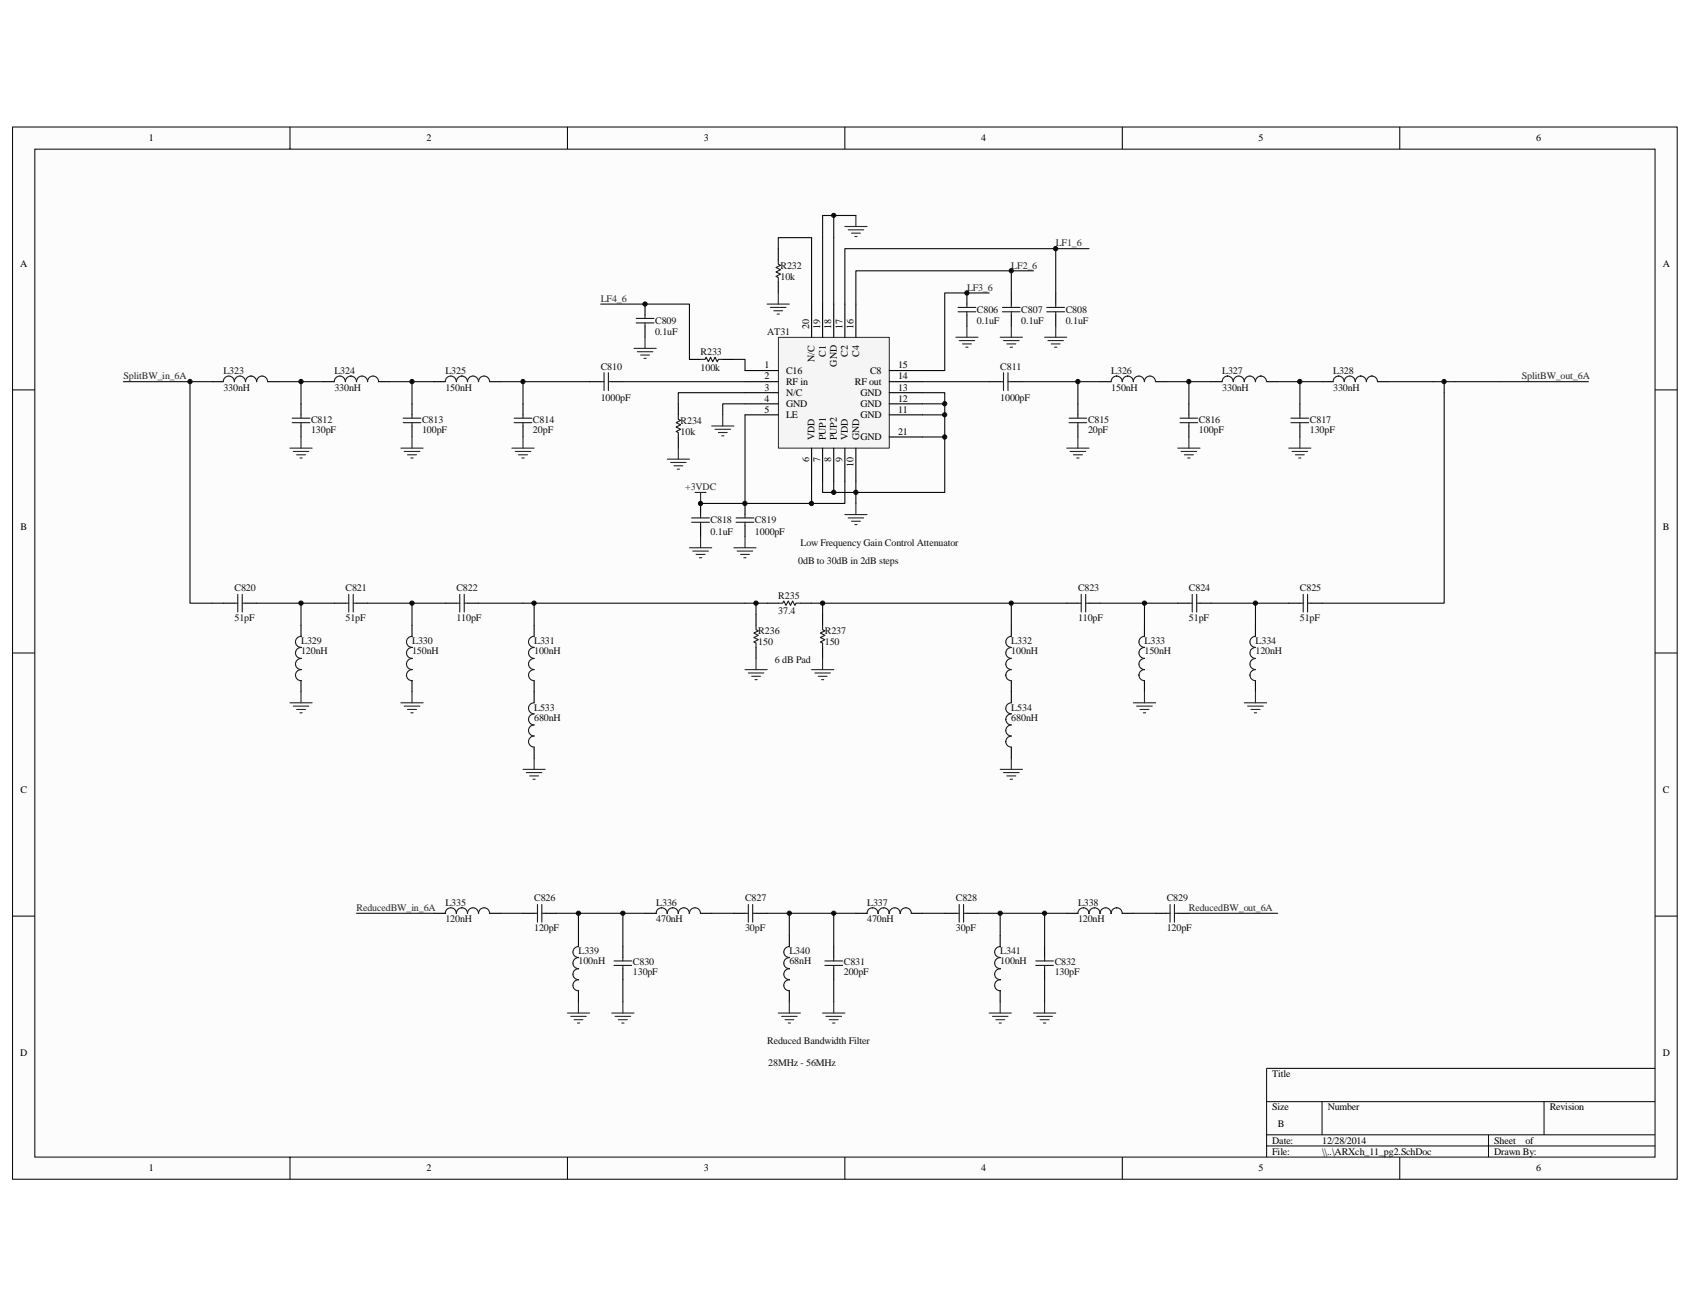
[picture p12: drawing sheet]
<svg xmlns="http://www.w3.org/2000/svg" width="279mm" height="216mm" viewBox="0 0 279 216" stroke-linecap="round" stroke-linejoin="round" font-family="sans-serif">
<path d="M2.1 21h275.2v173.9h-275.2z" fill="#fcfcfc"/>
<path d="M2.1 21h275.2v173.9h-275.2z" fill="none" stroke="#000" stroke-width=".17"/>
<path d="M5.8 24.7h267.8v166.6h-267.8z" fill="#fcfcfc"/>
<g fill="none" stroke="#000" stroke-width=".17">
<path d="M5.8 24.7h267.8v166.6h-267.8zM47.9 21v3.6M93.8 21v3.6M139.7 21v3.6M185.5 21v3.6M231.4 21v3.6M2.1 64.5h3.6M273.6 64.5h3.7M2.1 107.9h3.6M273.6 107.9h3.7M2.1 151.4h3.6M273.6 151.4h3.7"/>
<path d="M273.6 176.6h-64.2v14.7M47.9 191.3v3.6M93.8 191.3v3.6M139.7 191.3v3.6M185.5 191.3v3.6M209.4 182.1h64.2M209.4 187.6h64.2M209.4 189.4h64.2M218.6 182.1v5.5M231.4 191.3v3.6M246.1 187.6v3.7M255.3 182.1v5.5"/>
</g>
<g fill="none" stroke="#000" stroke-width=".18">
<path d="M35.1 63.1h1.8M44.3 63.1h1.8M49.8 66.8v1.8M49.8 70.4v1.8M53.4 63.1h1.9M62.6 63.1h1.9M68.1 66.8v1.8M68.1 70.4v1.8M71.8 63.1h1.8M81 63.1h1.8M86.5 66.8v1.8M86.5 70.4v1.8"/>
<path d="M36.9 99.7h1.9M40.6 99.7h1.8M55.3 99.7h1.8M58.9 99.7h1.9M73.6 99.7h1.9M77.3 99.7h1.8M176.4 99.7h1.8M180 99.7h1.9M194.7 99.7h1.9M198.4 99.7h1.8M213.1 99.7h1.8M216.7 99.7h1.9"/>
<path d="M49.8 103.4v1.8M49.8 112.5v1.9M68.1 103.4v1.8M68.1 112.5v1.9M88.3 103.4v1.8M88.3 112.5v1.9M189.2 103.4v1.8M189.2 112.5v1.9M207.6 103.4v1.8M207.6 112.5v1.9M71.8 151h1.8M81 151h1.8"/>
<path d="M86.5 151h1.8M90.1 151h1.9M95.6 154.6v1.9M103 156.5v1.8M106.6 151h1.9M115.8 151h1.9M121.3 151h1.9M125 151h1.8M130.5 154.6v1.9M137.8 156.5v1.8M141.5 151h1.8M150.7 151h1.8"/>
<path d="M156.2 151h1.8M159.9 151h1.8M165.4 154.6v1.9M172.7 156.5v1.8M176.4 151h1.8M185.5 151h1.9M191.1 151h1.8M194.7 151h1.9M95.6 163.8v1.8M103 160.1v1.9M130.5 163.8v1.8M137.8 160.1v1.9"/>
<path d="M165.4 163.8v1.8M172.7 160.1v1.9"/>
</g>
<g fill="none" stroke="#1c1c1c" stroke-width=".18">
<path d="M38.7 63.1a.91 .91 0 0 0-.9-.9 .91 .91 0 0 0-.9 .9M42.4 63.1a.92 .92 0 0 0-.9-.9 .94 .94 0 0 0-.9 .9 .91 .91 0 0 0-.9-.9 .91 .91 0 0 0-.9 .9M44.2 63.1a.9 .9 0 0 0-.9-.9 .9 .9 0 0 0-.9 .9M48.3 69.9h2.9M48.3 69.1h2.9M49.8 68.6v.5M49.8 69.9v.5M57.1 63.1a.91 .91 0 0 0-.9-.9 .91 .91 0 0 0-.9 .9M62.6 63.1a.91 .91 0 0 0-.9-.9 .91 .91 0 0 0-.9 .9 .92 .92 0 0 0-1-.9 .92 .92 0 0 0-.9 .9 .92 .92 0 0 0-.9-.9 .9 .9 0 0 0-.9 .9M66.7 69.9h2.9M66.7 69.1h2.9M68.1 68.6v.5"/>
<path d="M68.1 69.9v.5M75.4 63.1a.91 .91 0 0 0-.9-.9 .91 .91 0 0 0-.9 .9M80.9 63.1a.92 .92 0 0 0-.9-.9 .92 .92 0 0 0-.9 .9 .91 .91 0 0 0-.9-.9 .91 .91 0 0 0-.9 .9 .92 .92 0 0 0-.9-.9 .9 .9 0 0 0-.9 .9M85 69.9h2.9M85 69.1h2.9M86.5 68.6v.5M86.5 69.9v.5M38.8 99.7h.5M39.3 98.3v2.9M40 99.7h.6M40 98.3v2.9M57.1 99.7h.6"/>
<path d="M57.7 98.3v2.9M58.4 99.7h.5M58.4 98.3v2.9M75.5 99.7h.5M76 98.3v2.9M76.8 99.7h.5M76.8 98.3v2.9M178.2 99.7h.6M178.8 98.3v2.9M179.5 99.7h.5M179.5 98.3v2.9M196.6 99.7h.5"/>
<path d="M197.1 98.3v2.9M197.8 99.7h.6M197.8 98.3v2.9M214.9 99.7h.6M215.5 98.3v2.9M216.2 99.7h.5M216.2 98.3v2.9M49.8 108.9a.91 .91 0 0 0-.9 .9 .91 .91 0 0 0 .9 .9 .9 .9 0 0 0-.9 .9 .9 .9 0 0 0 .9 .9M49.8 107a.9 .9 0 0 0-.9 .9 .9 .9 0 0 0 .9 .9M49.8 105.2a.91 .91 0 0 0-.9 .9 .91 .91 0 0 0 .9 .9M68.1 108.9a.91 .91 0 0 0-.9 .9 .91 .91 0 0 0 .9 .9 .9 .9 0 0 0-.9 .9 .9 .9 0 0 0 .9 .9M68.1 107a.9 .9 0 0 0-.9 .9 .9 .9 0 0 0 .9 .9"/>
<path d="M68.1 105.2a.91 .91 0 0 0-.9 .9 .91 .91 0 0 0 .9 .9M88.3 108.9a.92 .92 0 0 0-.9 .9 .92 .92 0 0 0 .9 .9 .9 .9 0 0 0-.9 .9 .92 .92 0 0 0 .9 .9M88.3 107a.9 .9 0 0 0-.9 .9 .9 .9 0 0 0 .9 .9M88.3 105.2a.91 .91 0 0 0-.9 .9 .91 .91 0 0 0 .9 .9M189.2 108.9a.91 .91 0 0 0-.9 .9 .91 .91 0 0 0 .9 .9 .9 .9 0 0 0-.9 .9 .9 .9 0 0 0 .9 .9M189.2 107a.9 .9 0 0 0-.9 .9 .9 .9 0 0 0 .9 .9M189.2 105.2a.91 .91 0 0 0-.9 .9 .91 .91 0 0 0 .9 .9M207.6 108.9a.92 .92 0 0 0-.9 .9 .92 .92 0 0 0 .9 .9 .9 .9 0 0 0-.9 .9 .9 .9 0 0 0 .9 .9M207.6 107a.9 .9 0 0 0-.9 .9 .9 .9 0 0 0 .9 .9M207.6 105.2a.91 .91 0 0 0-1 .9 .91 .91 0 0 0 1 .9M75.4 151a.91 .91 0 0 0-.9-.9 .91 .91 0 0 0-.9 .9M80.9 151a.91 .91 0 0 0-.9-.9 .91 .91 0 0 0-.9 .9 .9 .9 0 0 0-.9-.9 .9 .9 0 0 0-.9 .9 .9 .9 0 0 0-.9-.9 .9 .9 0 0 0-.9 .9"/>
<path d="M88.3 151h.6M88.9 149.5v2.9M89.6 151h.5M89.6 149.5v2.9M95.6 156.5a.9 .9 0 0 0-.9 .9 .9 .9 0 0 0 .9 .9 .91 .91 0 0 0-.9 .9 .91 .91 0 0 0 .9 .9M101.5 159.6h2.9M101.5 158.9h2.9M103 158.3v.6M103 159.6v.5M114 151a.91 .91 0 0 0-.9-.9 .91 .91 0 0 0-1 .9 .9 .9 0 0 0-.9-.9 .9 .9 0 0 0-.9 .9 .9 .9 0 0 0-.9-.9 .9 .9 0 0 0-.9 .9M115.8 151a.91 .91 0 0 0-.9-.9 .91 .91 0 0 0-.9 .9M123.2 151h.5"/>
<path d="M123.7 149.5v2.9M124.4 151h.6M124.4 149.5v2.9M130.5 156.5a.9 .9 0 0 0-.9 .9 .9 .9 0 0 0 .9 .9 .91 .91 0 0 0-.9 .9 .91 .91 0 0 0 .9 .9M136.4 159.6h2.9M136.4 158.9h2.9M137.8 158.3v.6M137.8 159.6v.5M145.2 151a.9 .9 0 0 0-.9-.9 .9 .9 0 0 0-1 .9M150.7 151a.91 .91 0 0 0-.9-.9 .91 .91 0 0 0-1 .9 .91 .91 0 0 0-.9-.9 .91 .91 0 0 0-.9 .9 .9 .9 0 0 0-.9-.9 .9 .9 0 0 0-.9 .9M158 151h.6M158.6 149.5v2.9"/>
<path d="M159.3 151h.6M159.3 149.5v2.9M165.4 156.5a.9 .9 0 0 0-1 .9 .9 .9 0 0 0 1 .9 .91 .91 0 0 0-1 .9 .91 .91 0 0 0 1 .9M171.2 159.6h3M171.2 158.9h3M172.7 158.3v.6M172.7 159.6v.5M183.7 151a.91 .91 0 0 0-.9-.9 .91 .91 0 0 0-.9 .9 .9 .9 0 0 0-.9-.9 .9 .9 0 0 0-1 .9 .9 .9 0 0 0-.9-.9 .9 .9 0 0 0-.9 .9M185.5 151a.9 .9 0 0 0-.9-.9 .9 .9 0 0 0-.9 .9M192.9 151h.5M193.4 149.5v2.9M194.2 151h.5"/>
<path d="M194.2 149.5v2.9M95.6 162a.91 .91 0 0 0-.9 .9 .91 .91 0 0 0 .9 .9M95.6 160.1a.9 .9 0 0 0-.9 .9 .9 .9 0 0 0 .9 .9M130.5 162a.91 .91 0 0 0-.9 .9 .91 .91 0 0 0 .9 .9M130.5 160.1a.9 .9 0 0 0-.9 .9 .9 .9 0 0 0 .9 .9M165.4 162a.91 .91 0 0 0-1 .9 .91 .91 0 0 0 1 .9M165.4 160.1a.9 .9 0 0 0-1 .9 .9 .9 0 0 0 1 .9"/>
</g>
<g fill="none" stroke="#262626" stroke-width=".18">
<path d="M47.9 74.1h3.7M48.5 74.6h2.6M49 75.2h1.5M49.6 75.7h.4M49.8 72.2v1.9M66.3 74.1h3.7M66.8 74.6h2.6M67.4 75.2h1.5M67.9 75.7h.4M68.1 72.2v1.9M84.6 74.1h3.7M85.2 74.6h2.6"/>
<path d="M85.7 75.2h1.5M86.3 75.7h.4M86.5 72.2v1.9M47.9 116.2h3.7M48.5 116.7h2.6M49 117.3h1.5M49.6 117.8h.4M49.8 114.4v1.8M66.3 116.2h3.7M66.8 116.7h2.6M67.4 117.3h1.5M67.9 117.8h.4"/>
<path d="M68.1 114.4v1.8M187.4 116.2h3.7M187.9 116.7h2.6M188.5 117.3h1.4M189 117.8h.4M189.2 114.4v1.8M205.7 116.2h3.7M206.3 116.7h2.6M206.8 117.3h1.5M207.4 117.8h.4M207.6 114.4v1.8M86.5 127.2h3.6"/>
<path d="M87 127.7h2.6M87.6 128.3h1.4M88.1 128.8h.4M88.3 125.3v1.9M93.8 167.5h3.7M94.4 168h2.5M94.9 168.6h1.5M95.5 169.1h.3M95.6 165.6v1.9M101.1 167.5h3.7M101.7 168h2.6M102.2 168.6h1.5"/>
<path d="M102.8 169.1h.4M103 165.6v1.9M128.7 167.5h3.6M129.2 168h2.6M129.8 168.6h1.4M130.3 169.1h.4M130.5 165.6v1.9M136 167.5h3.7M136.5 168h2.6M137.1 168.6h1.5M137.6 169.1h.4M137.8 165.6v1.9"/>
<path d="M163.5 167.5h3.7M164.1 168h2.5M164.6 168.6h1.5M165.2 169.1h.3M165.4 165.6v1.9M170.9 167.5h3.6M171.4 168h2.6M172 168.6h1.4M172.5 169.1h.4M172.7 165.6v1.9"/>
</g>
<g fill="none" stroke="#0e0e0e" stroke-width=".18">
<path d="M20.4 63.1h14.7M46.1 63.1h3.7v3.7M49.8 63.1h3.6M64.5 63.1h3.6v3.7M68.1 63.1h3.7M82.8 63.1h3.7v3.7M86.5 63.1h11M35.1 99.7h1.8M42.4 99.7h12.9M49.8 99.7v3.7M60.8 99.7h12.8M68.1 99.7v3.7"/>
<path d="M79.1 99.7h7.4M181.9 99.7h12.8M189.2 99.7v3.7M200.2 99.7h12.9M207.6 99.7v3.7M58.9 151h12.9M82.8 151h3.7M92 151h14.6M95.6 151v3.6M103 151v5.5M117.7 151h3.6M126.8 151h14.7"/>
<path d="M130.5 151v3.6M137.8 151v5.5M152.5 151h3.7M161.7 151h14.7M165.4 151v3.6M172.7 151v5.5M187.4 151h3.7M196.6 151h14.6M103 162v3.6M137.8 162v3.6M172.7 162v3.6"/>
</g>
<path d="M128.7 55.8h18.3v18.3h-18.3z" fill="#f5f5f5"/>
<path d="M128.7 55.8h18.3v18.3h-18.3z" fill="none" stroke="#262626" stroke-width=".17"/>
<g fill="none" stroke="#000" stroke-width=".18">
<path d="M106.6 50.3v1.8M106.6 53.9v1.9M114 59.4h1.8M119.5 59.4h1.8M128.7 41.1v1.8M128.7 46.6v1.8M134.2 50.3v5.5M136 50.3v5.5M137.8 50.3v5.5M139.7 50.3v5.5M141.5 50.3v5.5M159.9 48.4v1.9"/>
<path d="M159.9 52.1v1.8M167.2 48.4v1.9M167.2 52.1v1.8M174.5 48.4v1.9M174.5 52.1v1.8M97.5 63.1h1.8M101.1 63.1h1.9M112.1 66.8v1.8M112.1 72.2v1.9M123.2 61.3h5.5M123.2 63.1h5.5M123.2 64.9h5.5"/>
<path d="M123.2 66.8h5.5M123.2 68.6h5.5M134.2 74.1v5.5M136 74.1v5.5M137.8 74.1v5.5M139.7 74.1v5.5M141.5 74.1v5.5M147 61.3h5.5M147 63.1h5.5M147 64.9h5.5M147 66.8h5.5M147 68.6h5.5"/>
<path d="M147 72.2h5.5M163.5 63.1h1.9M167.2 63.1h1.8M178.2 66.8v1.8M178.2 70.4v1.8M181.9 63.1h1.8M191.1 63.1h1.8M196.6 66.8v1.8M196.6 70.4v1.8M200.2 63.1h1.9M209.4 63.1h1.8M214.9 66.8v1.8"/>
<path d="M214.9 70.4v1.8M218.6 63.1h1.8M227.7 63.1h1.9M115.8 83.2v1.9M115.8 86.9v1.8M123.2 83.2v1.9M123.2 86.9v1.8M126.8 99.7h1.9M132.3 99.7h1.9M88.3 114.4v1.8M125 101.5v1.9M125 107v1.9"/>
<path d="M136 101.5v1.9M136 107v1.9M167.2 103.4v1.8M167.2 112.5v3.7M88.3 123.5v1.8M167.2 123.5v1.8"/>
</g>
<g fill="none" stroke="#1c1c1c" stroke-width=".18">
<path d="M105.2 53.4h2.9M105.2 52.6h2.9M106.6 52.1v.5M106.6 53.4v.5M115.8 59.4h.8l.1-.3 .4 .7 .4-.7 .3 .7 .4-.7 .4 .7 .2-.4h.7M128.7 42.9v.8l.3 .2-.7 .3 .7 .4-.7 .4 .7 .3-.7 .4 .4 .2v.7M158.4 51.5h2.9M158.4 50.8h2.9M159.9 50.3v.5M159.9 51.5v.6M165.7 51.5h3M165.7 50.8h3"/>
<path d="M167.2 50.3v.5M167.2 51.5v.6M173.1 51.5h2.9M173.1 50.8h2.9M174.5 50.3v.5M174.5 51.5v.6M99.3 63.1h.6M99.9 61.6v3M100.6 63.1h.5M100.6 61.6v3M112.1 68.6v.7l.4 .2-.7 .4 .7 .3-.7 .4 .7 .4-.7 .3 .3 .2v.7M165.4 63.1h.5"/>
<path d="M165.9 61.6v3M166.6 63.1h.6M166.6 61.6v3M176.7 69.9h3M176.7 69.1h3M178.2 68.6v.5M178.2 69.9v.5M189.2 63.1a.91 .91 0 0 0-.9-.9 .91 .91 0 0 0-.9 .9 .92 .92 0 0 0-.9-.9 .94 .94 0 0 0-1 .9 .92 .92 0 0 0-.9-.9 .9 .9 0 0 0-.9 .9M191 63.1a.91 .91 0 0 0-.9-.9 .91 .91 0 0 0-.9 .9M195.1 69.1h2.9M195.1 69.9h2.9M196.6 68.6v.5"/>
<path d="M196.6 69.9v.5M207.5 63.1a.92 .92 0 0 0-.9-.9 .92 .92 0 0 0-.9 .9 .91 .91 0 0 0-.9-.9 .91 .91 0 0 0-.9 .9 .92 .92 0 0 0-.9-.9 .9 .9 0 0 0-.9 .9M209.4 63.1a.92 .92 0 0 0-.9-.9 .9 .9 0 0 0-.9 .9M213.4 69.1h3M213.4 69.9h3M214.9 68.6v.5M214.9 69.9v.5M225.9 63.1a.92 .92 0 0 0-.9-.9 .94 .94 0 0 0-1 .9 .91 .91 0 0 0-.9-.9 .91 .91 0 0 0-.9 .9 .92 .92 0 0 0-.9-.9 .9 .9 0 0 0-.9 .9M227.7 63.1a.92 .92 0 0 0-.9-.9 .9 .9 0 0 0-.9 .9M114.3 86.3h3M114.3 85.6h3M115.8 85.1v.5"/>
<path d="M115.8 86.3v.6M121.7 86.3h2.9M121.7 85.6h2.9M123.2 85.1v.5M123.2 86.3v.6M128.7 99.7h.7l.2-.3 .3 .7 .4-.7 .4 .7 .3-.7 .4 .7 .2-.4h.7M88.3 118a.9 .9 0 0 0-.9 .9 .92 .92 0 0 0 .9 .9 .92 .92 0 0 0-.9 1 .92 .92 0 0 0 .9 .9 .9 .9 0 0 0-.9 .9 .92 .92 0 0 0 .9 .9M88.3 116.2a.91 .91 0 0 0-.9 .9 .91 .91 0 0 0 .9 .9M125 103.4v.7l.4 .2-.8 .3 .8 .4-.8 .4 .8 .3-.8 .4 .4 .2v.7M136 103.4v.7l.4 .2-.8 .3 .8 .4-.8 .4 .8 .3-.8 .4 .4 .2v.7M167.2 108.9a.92 .92 0 0 0-.9 .9 .92 .92 0 0 0 .9 .9 .9 .9 0 0 0-.9 .9 .9 .9 0 0 0 .9 .9M167.2 107a.9 .9 0 0 0-.9 .9 .9 .9 0 0 0 .9 .9"/>
<path d="M167.2 105.2a.91 .91 0 0 0-.9 .9 .91 .91 0 0 0 .9 .9M167.2 118a.9 .9 0 0 0-.9 .9 .9 .9 0 0 0 .9 .9 .92 .92 0 0 0-.9 1 .92 .92 0 0 0 .9 .9 .9 .9 0 0 0-.9 .9 .9 .9 0 0 0 .9 .9M167.2 116.2a.91 .91 0 0 0-.9 .9 .91 .91 0 0 0 .9 .9"/>
</g>
<g fill="none" stroke="#0e0e0e" stroke-width=".18">
<path d="M137.8 35.6v14.7M141.5 35.6h-5.5v14.7M99.3 50.3h14.7v9.1M121.3 59.4h1.9v1.9M128.7 41.1v-1.8h5.5v11M163.5 48.4h-7.3v12.9h-3.7M167.2 48.4v-3.6h-25.7v5.5M167.2 44.8h3.7M174.5 41.1v7.3M180 41.1h-40.3v9.2M31.4 63.1v36.6h3.7M103 63.1h20.2"/>
<path d="M123.2 66.8h-3.7v1.8M123.2 64.9h-11.1v1.9M123.2 68.6v14.6M134.2 79.6v3.6M137.8 79.6v1.8M139.7 79.6v3.6h-23.9M141.5 79.6v3.6M152.5 64.9h3.7v16.5h-20.2v-1.8M152.5 63.1h11M152.5 66.8h3.7M152.5 68.6h3.7M152.5 72.2h3.7"/>
<path d="M169 63.1h9.2v3.7M178.2 63.1h3.7M192.9 63.1h3.7v3.7M196.6 63.1h3.6M211.2 63.1h3.7v3.7M214.9 63.1h3.7M229.6 63.1h33M238.8 63.1v36.6h-20.2M86.5 99.7h1.8v3.7M88.3 99.7h38.5M125 99.7v1.8M134.2 99.7h1.8v1.8"/>
<path d="M136 99.7h31.2M176.4 99.7h-9.2v3.7"/>
</g>
<g fill="none" stroke="#262626" stroke-width=".18">
<path d="M139.7 37.4h3.6M140.2 38h2.6M140.8 38.5h1.4M141.3 39.1h.4M141.5 35.6v1.8M104.8 57.6h3.7M105.4 58.1h2.5M105.9 58.7h1.5M106.5 59.2h.3M106.6 55.8v1.8M126.8 50.3h3.7M127.4 50.8h2.5"/>
<path d="M127.9 51.4h1.5M128.5 51.9h.3M128.7 48.4v1.9M158 55.8h3.7M158.6 56.3h2.5M159.1 56.9h1.5M159.7 57.4h.3M159.9 53.9v1.9M165.4 55.8h3.6M165.9 56.3h2.6M166.5 56.9h1.4M167 57.4h.4"/>
<path d="M167.2 53.9v1.9M172.7 55.8h3.7M173.2 56.3h2.6M173.8 56.9h1.5M174.3 57.4h.4M174.5 53.9v1.9M110.3 75.9h3.7M110.9 76.5h2.5M111.4 77h1.5M112 77.6h.3M112.1 74.1v1.8M117.7 70.4h3.6"/>
<path d="M118.2 71h2.6M118.8 71.5h1.4M119.3 72.1h.4M119.5 68.6v1.8M176.4 74.1h3.6M176.9 74.6h2.6M177.5 75.2h1.4M178 75.7h.4M178.2 72.2v1.9M194.7 74.1h3.7M195.3 74.6h2.5M195.8 75.2h1.5"/>
<path d="M196.4 75.7h.3M196.6 72.2v1.9M213.1 74.1h3.6M213.6 74.6h2.6M214.2 75.2h1.4M214.7 75.7h.4M214.9 72.2v1.9M114 90.6h3.7M114.5 91.1h2.6M114.9 81.4h1.8M115.1 91.7h1.5M115.6 92.2h.4"/>
<path d="M115.8 81.4v1.8M115.8 88.7v1.9M121.3 90.6h3.7M121.9 91.1h2.5M122.4 91.7h1.5M123 92.2h.3M123.2 88.7v1.9M139.7 85.1h3.6M140.2 85.6h2.6M140.8 86.2h1.4M141.3 86.7h.4M141.5 83.2v1.9"/>
<path d="M123.2 110.7h3.6M123.7 111.3h2.6M124.3 111.8h1.4M124.8 112.4h.4M125 108.9v1.8M134.2 110.7h3.6M134.7 111.3h2.6M135.3 111.8h1.4M135.8 112.4h.4M136 108.9v1.8M165.4 127.2h3.6M165.9 127.7h2.6"/>
<path d="M166.5 128.3h1.4M167 128.8h.4M167.2 125.3v1.9"/>
</g>
<g fill="#0e0e0e" stroke="#0e0e0e" stroke-width=".17">
<circle cx="31.4" cy="63.1" r=".36"/>
<circle cx="49.8" cy="99.7" r=".36"/>
<circle cx="49.8" cy="63.1" r=".36"/>
<circle cx="68.1" cy="99.7" r=".36"/>
<circle cx="68.1" cy="63.1" r=".36"/>
<circle cx="86.4" cy="63.1" r=".35"/>
<circle cx="88.3" cy="99.7" r=".35"/>
<circle cx="95.6" cy="151" r=".35"/>
<circle cx="103" cy="151" r=".36"/>
<circle cx="106.6" cy="50.3" r=".35"/>
<circle cx="115.8" cy="83.2" r=".36"/>
<circle cx="123.1" cy="83.2" r=".36"/>
<circle cx="125" cy="99.7" r=".36"/>
<circle cx="130.5" cy="151" r=".35"/>
<circle cx="134.2" cy="83.2" r=".36"/>
<circle cx="136" cy="99.7" r=".35"/>
<circle cx="137.8" cy="151" r=".36"/>
<circle cx="137.8" cy="81.4" r=".36"/>
<circle cx="137.8" cy="35.6" r=".35"/>
<circle cx="141.5" cy="81.4" r=".36"/>
<circle cx="156.2" cy="72.2" r=".36"/>
<circle cx="156.2" cy="68.6" r=".35"/>
<circle cx="156.2" cy="66.7" r=".36"/>
<circle cx="159.8" cy="48.4" r=".36"/>
<circle cx="165.4" cy="151" r=".36"/>
<circle cx="167.2" cy="99.7" r=".35"/>
<circle cx="167.2" cy="44.8" r=".35"/>
<circle cx="172.7" cy="151" r=".35"/>
<circle cx="174.5" cy="41.1" r=".36"/>
<circle cx="178.2" cy="63.1" r=".36"/>
<circle cx="189.2" cy="99.7" r=".36"/>
<circle cx="196.5" cy="63.1" r=".36"/>
<circle cx="207.5" cy="99.7" r=".35"/>
<circle cx="214.9" cy="63.1" r=".36"/>
<circle cx="238.7" cy="63.1" r=".36"/>
</g>
<g font-size="1.7">
<text x="24.6" y="23.3">1</text>
<text x="70.5" y="23.3">2</text>
<text x="116.4" y="23.3">3</text>
<text x="162.2" y="23.3">4</text>
<text x="208.1" y="23.3">5</text>
<text x="254" y="23.3">6</text>
<text x="3.3" y="44.2">A</text>
<text x="274.9" y="44.2">A</text>
<text x="133.8" y="54.3" transform="rotate(-90 133.8 54.3)">20</text>
<text x="134.7" y="59.8" transform="rotate(-90 134.7 59.8)">N/C</text>
<text x="135.6" y="54.3" transform="rotate(-90 135.6 54.3)">19</text>
<text x="136.5" y="59" transform="rotate(-90 136.5 59)">C1</text>
<text x="137.4" y="54.3" transform="rotate(-90 137.4 54.3)">18</text>
<text x="139.3" y="54.3" transform="rotate(-90 139.3 54.3)">17</text>
<text x="140.2" y="59" transform="rotate(-90 140.2 59)">C2</text>
<text x="141.1" y="54.3" transform="rotate(-90 141.1 54.3)">16</text>
<text x="142" y="59" transform="rotate(-90 142 59)">C4</text>
<text x="126.4" y="60.9">1</text>
<text x="126.4" y="62.7">2</text>
<text x="126.4" y="64.6">3</text>
<text x="130" y="61.8">C16</text>
<text x="130" y="63.6">RF in</text>
<text x="130" y="65.5">N/C</text>
<text x="138.4" y="60.6" transform="rotate(-90 138.4 60.6)">GND</text>
<text x="141.3" y="63.6">RF out</text>
<text x="142.3" y="65.5">GND</text>
<text x="143.8" y="61.8">C8</text>
<text x="148.5" y="64.6">13</text>
<text x="148.5" y="60.9">15</text>
<text x="148.5" y="62.7">14</text>
<text x="126.4" y="66.4">4</text>
<text x="126.4" y="68.2">5</text>
<text x="130" y="67.3">GND</text>
<text x="130" y="69.1">LE</text>
<text x="142.3" y="69.1">GND</text>
<text x="142.3" y="67.3">GND</text>
<text x="148.5" y="68.2">11</text>
<text x="148.5" y="66.4">12</text>
<text x="148.5" y="71.9">21</text>
<text x="133.8" y="76.4" transform="rotate(-90 133.8 76.4)">6</text>
<text x="134.7" y="72.8" transform="rotate(-90 134.7 72.8)">VDD</text>
<text x="135.6" y="76.4" transform="rotate(-90 135.6 76.4)">7</text>
<text x="136.5" y="72.8" transform="rotate(-90 136.5 72.8)">PUP1</text>
<text x="137.4" y="76.4" transform="rotate(-90 137.4 76.4)">8</text>
<text x="138.4" y="72.8" transform="rotate(-90 138.4 72.8)">PUP2</text>
<text x="139.3" y="76.4" transform="rotate(-90 139.3 76.4)">9</text>
<text x="140.2" y="72.8" transform="rotate(-90 140.2 72.8)">VDD</text>
<text x="141.1" y="77.2" transform="rotate(-90 141.1 77.2)">10</text>
<text x="142" y="72.8" transform="rotate(-90 142 72.8)">GND</text>
<text x="3.4" y="87.7">B</text>
<text x="274.9" y="87.7">B</text>
<text x="3.4" y="131.1">C</text>
<text x="274.9" y="131.1">C</text>
<text x="3.3" y="174.6">D</text>
<text x="210.3" y="178.1">Title</text>
<text x="274.9" y="174.6">D</text>
<text x="210.3" y="183.6">Size</text>
<text x="219.5" y="183.6">Number</text>
<text x="256.2" y="183.6">Revision</text>
<text x="210.3" y="189.1">Date:</text>
<text x="210.3" y="190.9">File:</text>
<text x="211.2" y="186.3">B</text>
<text x="218.6" y="190.9">\\..\ARXch_11_pg2.SchDoc</text>
<text x="218.6" y="189.1">12/28/2014</text>
<text x="247" y="190.9">Drawn By:</text>
<text x="247" y="189.1">Sheet</text>
<text x="252.2" y="189.1">of</text>
<text x="24.6" y="193.7">1</text>
<text x="70.5" y="193.7">2</text>
<text x="116.4" y="193.7">3</text>
<text x="162.2" y="193.7">4</text>
<text x="208.1" y="193.7">5</text>
<text x="254" y="193.7">6</text>
</g>
<g font-size="1.7" fill="#262626">
<text x="174.5" y="40.7">LF1_6</text>
<text x="167.2" y="44.4">LF2_6</text>
<text x="99.3" y="49.9">LF4_6</text>
<text x="159.9" y="48.1">LF3_6</text>
<text x="20.4" y="62.7">SplitBW_in_6A</text>
<text x="251.6" y="62.7">SplitBW_out_6A</text>
<text x="113.3" y="81">+3VDC</text>
<text x="58.9" y="150.6">ReducedBW_in_6A</text>
<text x="196.6" y="150.6">ReducedBW_out_6A</text>
</g>
<g font-size="1.7" fill="#0e0e0e">
<text x="129" y="46.2">10k</text>
<text x="129" y="44.4">R232</text>
<text x="108.3" y="53.6">C809</text>
<text x="161.5" y="53.6">0.1uF</text>
<text x="161.5" y="51.7">C806</text>
<text x="168.8" y="53.6">0.1uF</text>
<text x="168.8" y="51.7">C807</text>
<text x="176.2" y="53.6">0.1uF</text>
<text x="176.2" y="51.7">C808</text>
<text x="108.3" y="55.4">0.1uF</text>
<text x="115.8" y="58.7">R233</text>
<text x="126.8" y="55.4">AT31</text>
<text x="36.9" y="64.6">330nH</text>
<text x="36.9" y="61.8">L323</text>
<text x="55.3" y="64.6">330nH</text>
<text x="55.3" y="61.8">L324</text>
<text x="73.6" y="64.6">150nH</text>
<text x="73.6" y="61.8">L325</text>
<text x="99.3" y="61.1">C810</text>
<text x="115.8" y="61.3">100k</text>
<text x="165.4" y="61.1">C811</text>
<text x="183.7" y="64.6">150nH</text>
<text x="183.7" y="61.8">L326</text>
<text x="202.1" y="64.6">330nH</text>
<text x="202.1" y="61.8">L327</text>
<text x="220.4" y="64.6">330nH</text>
<text x="220.4" y="61.8">L328</text>
<text x="51.4" y="69.9">C812</text>
<text x="51.4" y="71.5">130pF</text>
<text x="69.8" y="69.9">C813</text>
<text x="69.8" y="71.5">100pF</text>
<text x="88.1" y="69.9">C814</text>
<text x="88.1" y="71.5">20pF</text>
<text x="99.3" y="66.2">1000pF</text>
<text x="112.5" y="71.9">10k</text>
<text x="112.5" y="70">R234</text>
<text x="165.4" y="66.2">1000pF</text>
<text x="179.9" y="71.5">20pF</text>
<text x="179.9" y="69.9">C815</text>
<text x="198.2" y="69.9">C816</text>
<text x="198.2" y="71.5">100pF</text>
<text x="216.6" y="71.5">130pF</text>
<text x="216.6" y="69.9">C817</text>
<text x="117.5" y="88.4">0.1uF</text>
<text x="117.5" y="86.5">C818</text>
<text x="124.8" y="86.5">C819</text>
<text x="124.8" y="88.4">1000pF</text>
<text x="132" y="93.3">0dB to 30dB in 2dB steps</text>
<text x="132.3" y="90.2">Low Frequency Gain Control Attenuator</text>
<text x="38.8" y="97.7">C820</text>
<text x="57.1" y="97.7">C821</text>
<text x="75.5" y="97.7">C822</text>
<text x="128.7" y="101.5">37.4</text>
<text x="128.7" y="99">R235</text>
<text x="178.2" y="97.7">C823</text>
<text x="196.6" y="97.7">C824</text>
<text x="214.9" y="97.7">C825</text>
<text x="38.8" y="102.6">51pF</text>
<text x="49.8" y="106.5">L329</text>
<text x="57.1" y="102.6">51pF</text>
<text x="68.1" y="106.5">L330</text>
<text x="75.5" y="102.6">110pF</text>
<text x="88.3" y="106.5">L331</text>
<text x="125.4" y="106.7">150</text>
<text x="125.4" y="104.8">R236</text>
<text x="136.4" y="104.8">R237</text>
<text x="136.4" y="106.7">150</text>
<text x="167.2" y="106.5">L332</text>
<text x="178.2" y="102.6">110pF</text>
<text x="189.2" y="106.5">L333</text>
<text x="196.6" y="102.6">51pF</text>
<text x="207.6" y="106.5">L334</text>
<text x="214.9" y="102.6">51pF</text>
<text x="49.8" y="108.1">120nH</text>
<text x="68.1" y="108.1">150nH</text>
<text x="88.3" y="108.1">100nH</text>
<text x="128.1" y="109.6">6 dB Pad</text>
<text x="167.2" y="108.1">100nH</text>
<text x="189.2" y="108.1">150nH</text>
<text x="207.6" y="108.1">120nH</text>
<text x="88.3" y="119.1">680nH</text>
<text x="88.3" y="117.5">L533</text>
<text x="167.2" y="119.1">680nH</text>
<text x="167.2" y="117.5">L534</text>
<text x="73.6" y="149.7">L335</text>
<text x="88.3" y="149">C826</text>
<text x="108.5" y="149.7">L336</text>
<text x="123.2" y="149">C827</text>
<text x="143.4" y="149.7">L337</text>
<text x="158" y="149">C828</text>
<text x="178.2" y="149.7">L338</text>
<text x="192.9" y="149">C829</text>
<text x="73.6" y="152.5">120nH</text>
<text x="88.3" y="153.9">120pF</text>
<text x="108.5" y="152.5">470nH</text>
<text x="123.2" y="153.9">30pF</text>
<text x="143.4" y="152.5">470nH</text>
<text x="158" y="153.9">30pF</text>
<text x="178.2" y="152.5">120nH</text>
<text x="192.9" y="153.9">120pF</text>
<text x="95.7" y="157.8">L339</text>
<text x="95.7" y="159.4">100nH</text>
<text x="104.6" y="161.2">130pF</text>
<text x="104.6" y="159.6">C830</text>
<text x="130.5" y="157.8">L340</text>
<text x="130.5" y="159.4">68nH</text>
<text x="139.5" y="161.2">200pF</text>
<text x="139.5" y="159.6">C831</text>
<text x="165.4" y="159.4">100nH</text>
<text x="165.4" y="157.8">L341</text>
<text x="174.4" y="161.2">130pF</text>
<text x="174.4" y="159.6">C832</text>
<text x="126.8" y="172.6">Reduced Bandwidth Filter</text>
<text x="127" y="176.3">28MHz - 56MHz</text>
</g>
</svg>
